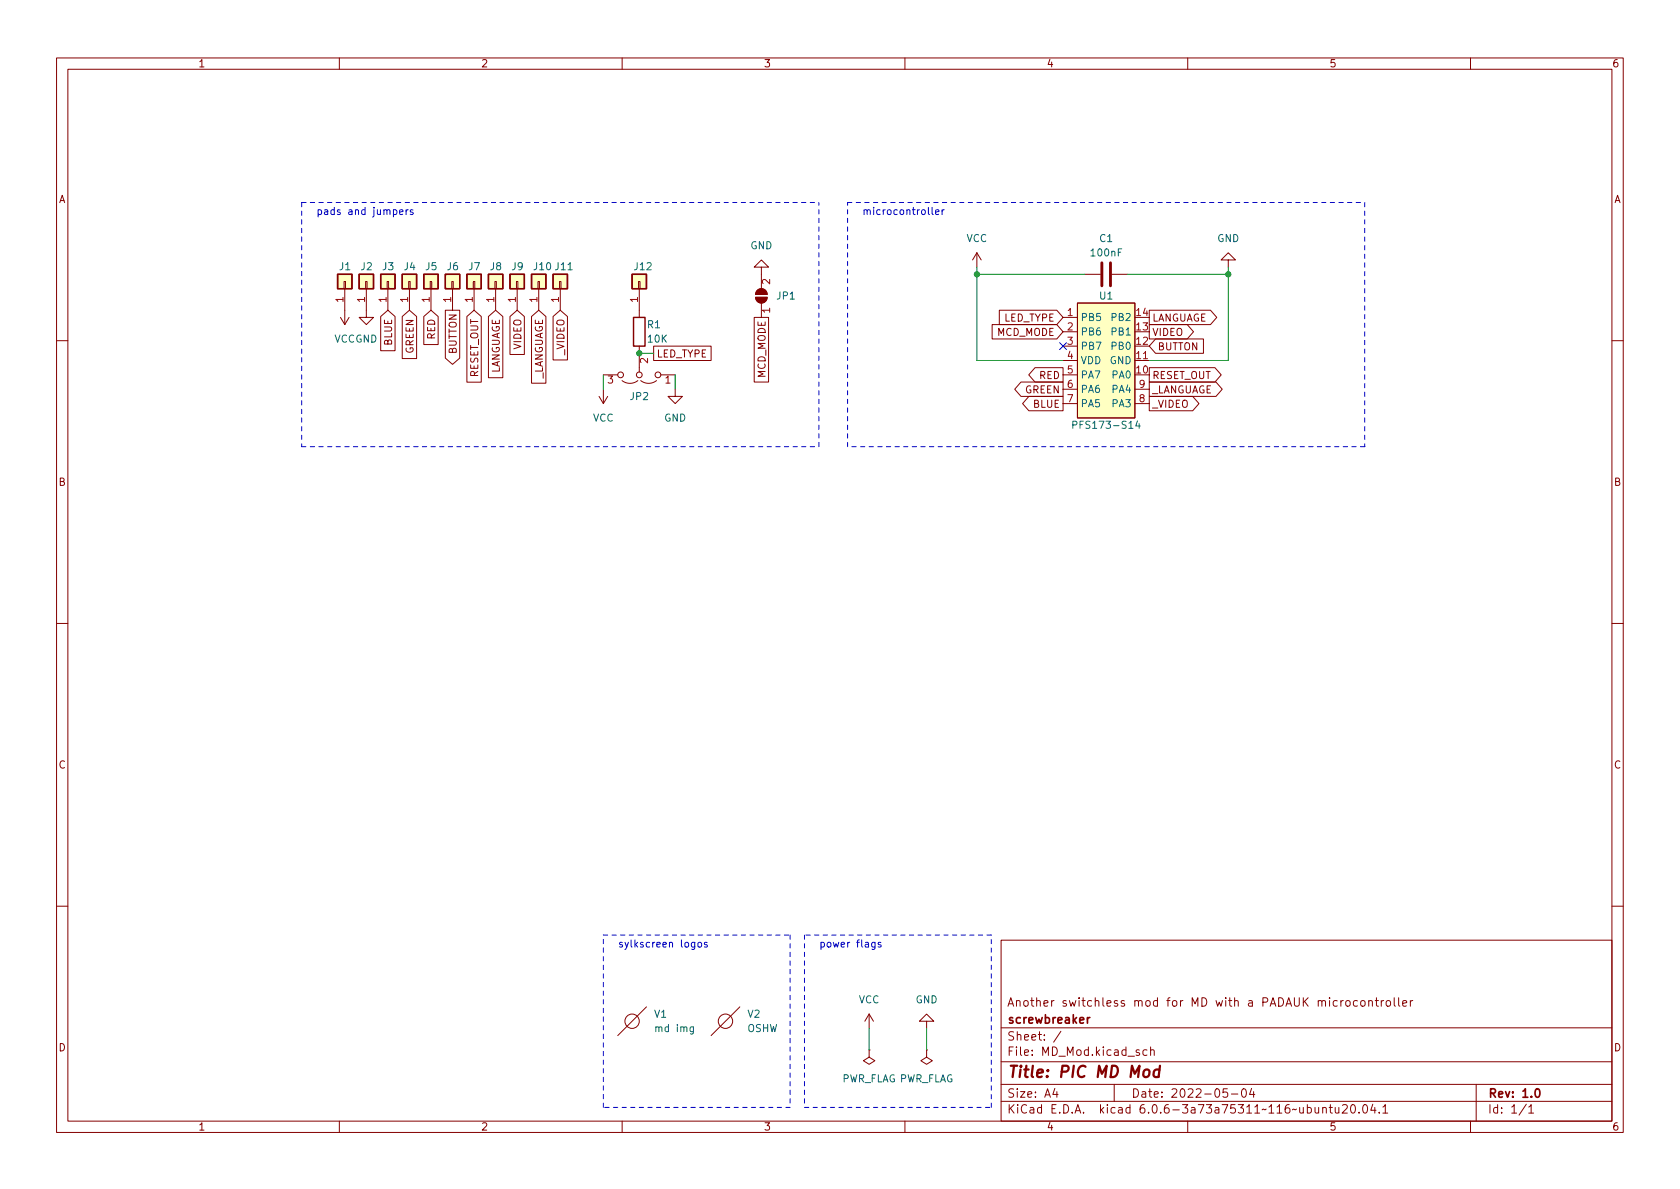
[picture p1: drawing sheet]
<svg xmlns="http://www.w3.org/2000/svg" width="297mm" height="210mm" viewBox="0 0 297 210" stroke-linecap="round" stroke-linejoin="round" font-family="sans-serif">
<g fill="none" stroke="#840000" stroke-width=".18">
<path d="M10 10.2h277v190.1h-277zM12 12.2h273v186.1h-273zM60 10.2v2M110 10.2v2M160 10.2v2M210 10.2v2M260 10.2v2M60.2 56.1l.8 1.3M60.8 49.8h.3v1.2h-.3zM61 51v6.4M61.7 56.1l-.7 1.3M64.6 49.8h.3v1.2h-.3z"/>
<path d="M64.8 51v5.1h1.2l-1.2 1.3-1.3-1.3h1.3M67.3 56l1.3-1.1 1.3 1.1v6h-2.6zM68.5 49.8h.2v1.2h-.2zM68.6 51v3.9M71.1 56l1.3-1.1 1.3 1.1v7.4h-2.6zM72.3 49.8h.2v1.2h-.2zM72.4 51v3.9M74.9 56l1.3-1.1 1.3 1.1v4.9h-2.6zM76.1 49.8h.2v1.2h-.2zM76.2 51v3.9M78.7 54.9h2.6v8.4l-1.3 1.1-1.3-1.1zM79.9 49.8h.2v1.2h-.2z"/>
<path d="M80 51v3.9M82.5 56l1.3-1.1 1.3 1.1v11.6h-2.6zM83.7 49.8h.2v1.2h-.2zM83.8 51v3.9M86.4 56l1.2-1.1 1.3 1.1v10.8h-2.5zM87.5 49.8h.3v1.2h-.3zM87.6 51v3.9M90.2 56l1.2-1.1 1.3 1.1v6.7h-2.5zM91.3 49.8h.3v1.2h-.3zM91.4 51v3.9M94 56l1.2-1.1 1.3 1.1v11.8h-2.5zM95.1 49.8h.3v1.2h-.3z"/>
<path d="M95.2 51v3.9M97.8 56l1.3-1.1 1.2 1.1v7.7h-2.5zM98.9 49.8h.3v1.2h-.3zM99.1 51v3.9M112.9 49.8h.3v1.2h-.3zM113 51v5.1M133.3 56.1h2.6v11.5h-2.6zM133.6 52.6h2a1.02 1.02 0 0 1-1 1 1.02 1.02 0 0 1-1-1zM133.9 51.3a1.02 1.02 0 0 1 1.1-.2 1.02 1.02 0 0 1 .6 1h-2zM134.6 47.2h1.3l-1.3-1.2-1.3 1.2h1.3v3.8M134.6 53.6v2.5M172.7 44.7l-.7 1.3"/>
<path d="M172.7 44.7v2.5M172.7 44.7l.8 1.3M175.4 57.4h11.4l1.2 1.3-1.2 1.2h-11.4zM176.7 54.9h10.1l1.2 1.2-1.2 1.3h-10.1zM188 56.1h2.5M188 58.7h2.5M190.5 53.6h10.2v20.3h-10.2zM191.8 48.5h2.8M196.6 48.5h2.8M203.2 57.4h6.7l1.1 1.3-1.1 1.2h-6.7zM203.2 54.9h10.8l1.1 1.2-1.1 1.3h-10.8zM204.3 59.9h8.5v2.6h-8.5l-1.1-1.3z"/>
<path d="M217.2 46h1.2l-1.2-1.3-1.3 1.3h1.3v1.2M10 60.2h2M105.9 70.1l.8 1.3M106.7 66.3h2.5M106.7 68.8v2.6M107.4 70.1l-.7 1.3M110 67.3a2.26 2.26 0 0 0 2.8 0M113 61.2v4.6M113.3 67.3a2.26 2.26 0 0 0 2.8 0M115.6 61.2h10.1v2.5h-10.1zM116.8 66.3h2.6M119.4 68.8v1.3h1.2l-1.2 1.3-1.3-1.3h1.3"/>
<path d="M180.5 67.6h7.5v2.5h-7.5l-1.1-1.3zM181.9 70.1h6.1v2.5h-6.1l-1.1-1.2zM183 65h5v2.6h-5l-1.1-1.3zM188 63.7h2.5M188 61.2h2.5M188 66.3h2.5M188 68.8h2.5M188 71.4h2.5M200.7 63.7h2.5M200.7 68.8h2.5M200.7 71.4h2.5M203.2 67.6h11.8l1.1 1.2-1.1 1.3h-11.8z"/>
<path d="M203.2 65h11.6l1.1 1.3-1.1 1.3h-11.6zM203.2 70.1h7.7l1.1 1.3-1.1 1.2h-7.7zM285 60.2h2M10 110.2h2M285 110.2h2M10 160.2h2M114.3 178l-5.1 5.1M130.8 178l-5.1 5.1M153.7 179.3l-.8 1.3M153.7 179.3v2.6M153.7 179.3l.7 1.3M177 166.3h108v32h-108z"/>
<path d="M237.5 176.9l-.3 .1-.1 .2M238 177.1l.2-.2 .4 .2 .1 .5-.1 .3h-.4l-.2-.1zM240 177l-.4-.1-.3 .3v.4l.1 .3h.6M240.7 177l.4-.1 .3 .3v.4l-.3 .3h-.4l-.1-.3v-.4zM242 177.1l.2-.2 .4 .1v.9M242 176.9v1M243.1 176.9h.6M243.4 176.4v1.3l.3 .2M244.2 176.9v1M244.6 176.9l-.2 .1-.2 .2M245.2 177l.4-.1 .3 .3v.4l-.3 .3h-.4l-.1-.3v-.4zM246.5 176.4v1.3l.2 .2"/>
<path d="M247.3 176.4v1.3l.2 .2M248 177.4l.7-.1-.1-.3-.4-.1-.2 .2 .1 .8h.5M249.4 176.9v1M249.8 176.9l-.3 .1-.1 .2M285 160.2h2M60 198.3v2M110 198.3v2M153.7 185.7v1.2l1 .7-1 .6-1-.6 1-.7M153.7 185.7h.1M160 198.3v2M163.8 185.7v1.2l1 .7-1 .6-1-.6 1-.7M163.8 185.7h.1"/>
<path d="M163.8 180.6h1.3l-1.3-1.3-1.2 1.3h1.2v1.3M177 194.8h108M177 191.8h108M177 187.8h108M177 181.8h108M186.5 192.5l-.4 1h1M186.9 193v1M187.6 182.4l-1.3 1.9M197 191.8v3M201.4 185.7l-.3-.1-.2 .2v.3l.5 .1v.4h-.5M202.8 185.7l-.4-.1-.3 .3v.4l.1 .3h.6M203.4 185.8l.2-.2 .4 .1 .1 .9"/>
<path d="M203.4 185.1v1.5M210 198.3v2M217 192.5h-.7l-.1 .7 .2-.1 .5 .1 .2 .2-.1 .5-.2 .1-.6-.1M217.7 193.5h1.2M219.7 192.6l.2-.1a.81 .81 0 0 1 .5 .7 .81 .81 0 0 1-.3 .8h-.1a.81 .81 0 0 1-.6-.6 .81 .81 0 0 1 .3-.8zM221.3 192.5l-.4 1h1M221.6 193v1M233.9 196l.2-.2 .3 .1 .1 .9M233.9 195.8v1M235 195.8h.6M235.2 195.3v1.3l.4 .2M236.1 195.8v1h.4l.2-.1"/>
<path d="M236.7 195.8v1M237.4 195.5l.5-.2 .2 .2 .1 .3-.9 1h.9M239 195.4l.1-.1a.81 .81 0 0 1 .6 .7 .81 .81 0 0 1-.3 .8h-.1a.81 .81 0 0 1-.6-.6 .81 .81 0 0 1 .3-.8zM240.3 196.7v.1M241.1 195.5l.2-.2a.81 .81 0 0 1 .6 .7 .81 .81 0 0 1-.3 .8h-.2a.81 .81 0 0 1-.3-1.3zM242.7 195.3l-.3 1h.9M243.1 195.8v1M243.9 196.7v.1M244.5 195.8l.4-.5v1.5M244.5 196.8h.9M260 198.3v2M261 191.8v6.5"/>
<path d="M269.9 195.3l-1.3 1.9M270.3 195.8l.4-.5v1.5M270.3 196.8h.9"/>
<circle cx="109.7" cy="66.3" r=".51"/>
<circle cx="113" cy="66.3" r=".51"/>
<circle cx="116.3" cy="66.3" r=".51"/>
<circle cx="111.8" cy="180.6" r="1.27"/>
<circle cx="128.3" cy="180.6" r="1.27"/>
</g>
<path d="M192.3 179.9v1M192.7 179.9l-.3 .1-.1 .2M271.6 192.6l.2-.1a.82 .82 0 0 1 .6 .7 .82 .82 0 0 1-.3 .8h-.2a.81 .81 0 0 1-.6-.6 .81 .81 0 0 1 .3-.8z" fill="none" stroke="#840000" stroke-width=".3"/>
<path d="M202.3 189.3a.52 .52 0 0 1 .5-.2 .52 .52 0 0 1 .5 .4l-.1 .6a.55 .55 0 0 1-.5 .4 .55 .55 0 0 1-.6-.4zM205 189.2a.66 .66 0 0 0-1 .3l-.1 .6 .2 .3 .2 .1 .6-.1M205.1 188.5l-.3 2" fill="none" stroke="#840000" stroke-width=".4"/>
<g fill="#ffffc2" stroke="#ffffc2" stroke-width=".18">
<path d="M190.5 53.6h10.2v20.3h-10.2z"/>
<path d="M63.5 48.5h2.5v2.5h-2.5z"/>
<path d="M94 48.5h2.5v2.5h-2.5z"/>
<path d="M67.3 48.5h2.5v2.5h-2.5z"/>
<path d="M59.7 48.5h2.5v2.5h-2.5z"/>
<path d="M111.8 48.5h2.5v2.5h-2.5z"/>
<path d="M97.8 48.5h2.5v2.5h-2.5z"/>
<path d="M74.9 48.5h2.6v2.5h-2.6z"/>
<path d="M71.1 48.5h2.6v2.5h-2.6z"/>
<path d="M78.7 48.5h2.6v2.5h-2.6z"/>
<path d="M82.5 48.5h2.6v2.5h-2.6z"/>
<path d="M90.2 48.5h2.5v2.5h-2.5z"/>
<path d="M86.4 48.5h2.5v2.5h-2.5z"/>
</g>
<path d="M189.7 75.1h.6l.1-.2-.1-.3-.6-.1v1.3M201.1 74.4l-.3 .9h.8M201.4 74.9v.9M122.6 181.6v1l-.2 .3-.3-.1M122.6 181.6h-.4l-.2 .2 .1 .6h.5" fill="none" stroke="#006464" stroke-width=".18"/>
<path d="M194.8 46.5v4M196.3 46.5v4" fill="none" stroke="#840000" stroke-width=".51"/>
<g fill="none" stroke="#840000" stroke-width=".25">
<path d="M59.7 48.5h2.5v2.5h-2.5zM63.5 48.5h2.5v2.5h-2.5zM67.3 48.5h2.5v2.5h-2.5zM71.1 48.5h2.6v2.5h-2.6zM74.9 48.5h2.6v2.5h-2.6zM78.7 48.5h2.6v2.5h-2.6zM82.5 48.5h2.6v2.5h-2.6zM86.4 48.5h2.5v2.5h-2.5zM90.2 48.5h2.5v2.5h-2.5zM94 48.5h2.5v2.5h-2.5zM97.8 48.5h2.5v2.5h-2.5zM111.8 48.5h2.5v2.5h-2.5z"/>
<path d="M112 56.1h2v5.1h-2z"/>
</g>
<g fill="#840000" stroke="#840000" stroke-width=".18">
<path d="M133.6 52.6h2a1.02 1.02 0 0 1-1 1 1.02 1.02 0 0 1-1-1z"/>
<path d="M133.9 51.3a1.02 1.02 0 0 1 1.1-.2 1.02 1.02 0 0 1 .6 1h-2z"/>
</g>
<g fill="none" stroke="#0000c2" stroke-width=".18">
<path d="M70.7 37.5l.6-.1-.1-.2-.4-.1-.1 .2v.6h.5M71.8 37.1v.8M72.2 37.1l-.4 .2M73 37.2l-.3-.1-.2 .2 .1 .2 .4 .1v.3h-.5M164.8 36.7v1.1l.2 .1M165.4 37.5l.6-.1v-.2l-.4-.1-.2 .2 .1 .6h.5M166.6 37.1v.8M166.9 37.1l-.3 .2M123.5 166.7l.3-.1 .3 .3v.3l-.3 .3-.3-.1-.1-.2zM125 166.7l-.3-.1-.2 .2 .1 .2 .4 .1v.3h-.5M154.7 166.6v1.1l-.2 .2-.3-.1M154.7 166.7l-.3-.1-.3 .3 .1 .5h.5"/>
<path d="M155.7 166.7l-.3-.1-.1 .2v.2l.4 .1v.3h-.4"/>
</g>
<g fill="none" stroke="#0000c2" stroke-width=".18" stroke-dasharray=".8 .8">
<path d="M53.3 35.8v43.2M53.3 35.8h91.5M149.9 35.8h91.4M241.3 35.8v43.2M53.3 79h91.5M144.8 79v-43.2M149.9 79v-43.2M241.3 79h-91.4M106.7 165.3h33M139.7 165.3v30.5M142.2 165.3v30.5M175.3 165.3h-33.1"/>
<path d="M106.7 195.8v-30.5M139.7 195.8h-33M142.2 195.8h33.1M175.3 195.8v-30.5"/>
</g>
<path d="M172.7 47.2v16.5h15.3M172.7 48.5h19.1M199.4 48.5h17.8M217.2 47.2v16.5h-14M106.7 66.3v2.5M113 62.5h2.6M119.4 66.3v2.5M153.7 181.9v3.8M163.8 181.9v3.8" fill="none" stroke="#009600" stroke-width=".18"/>
<path d="M187.4 60.6l1.2 1.2M188.6 60.6l-1.2 1.2" fill="none" stroke="#000084" stroke-width=".18"/>
<g fill="#009600" stroke="#009600" stroke-width=".18">
<circle cx="217.2" cy="48.5" r=".46"/>
<circle cx="172.7" cy="48.5" r=".46"/>
<circle cx="113" cy="62.5" r=".46"/>
</g>
<text font-size="2.8" fill="#840000" x="178" y="190.6">Title: PIC MD Mod</text>
<g font-size="2.1" fill="#840000">
<text x="178" y="178">Another switchless mod for MD with a PADAUK microcontroller</text>
<text x="178" y="184">Sheet: /</text>
<text x="178" y="181">screwbreaker</text>
<text x="178" y="186.7">File: MD_Mod.kicad_sch</text>
<text x="178" y="196.9">KiCad E.D.A. kicad 6.0.6-3a73a75311~116~ubuntu20.04.1</text>
<text x="178" y="194.1">Size: A4</text>
<text x="200" y="194.1">Date: 2022-05-04</text>
<text x="263" y="194.1">Rev: 1.0</text>
<text x="263" y="196.9">Id: 1/1</text>
</g>
<g font-size="1.8" fill="#840000">
<text x="35" y="11.9">1</text>
<text x="85" y="11.9">2</text>
<text x="135" y="11.9">3</text>
<text x="185" y="11.9">4</text>
<text x="235" y="11.9">5</text>
<text x="285" y="11.9">6</text>
<text x="10.3" y="35.9">A</text>
<text x="285.3" y="35.9">A</text>
<text x="176.2" y="59.4">MCD_MODE</text>
<text x="177.4" y="56.9">LED_TYPE</text>
<text x="203.7" y="59.4">VIDEO</text>
<text x="203.7" y="56.9">LANGUAGE</text>
<text x="69.3" y="61.1" transform="rotate(-90 69.3 61.1)">BLUE</text>
<text x="73.1" y="62.6" transform="rotate(-90 73.1 62.6)">GREEN</text>
<text x="76.9" y="60" transform="rotate(-90 76.9 60)">RED</text>
<text x="80.7" y="62.7" transform="rotate(-90 80.7 62.7)">BUTTON</text>
<text x="92.2" y="61.8" transform="rotate(-90 92.2 61.8)">VIDEO</text>
<text x="99.8" y="62.8" transform="rotate(-90 99.8 62.8)">_VIDEO</text>
<text x="116" y="63.2">LED_TYPE</text>
<text x="204.6" y="61.9">BUTTON</text>
<text x="84.5" y="66.9" transform="rotate(-90 84.5 66.9)">RESET_OUT</text>
<text x="88.4" y="66.4" transform="rotate(-90 88.4 66.4)">LANGUAGE</text>
<text x="96" y="67.4" transform="rotate(-90 96 67.4)">_LANGUAGE</text>
<text x="135.3" y="66.9" transform="rotate(-90 135.3 66.9)">MCD_MODE</text>
<text x="181.2" y="69.6">GREEN</text>
<text x="183.7" y="67">RED</text>
<text x="203.7" y="69.6">_LANGUAGE</text>
<text x="203.7" y="67">RESET_OUT</text>
<text x="182.7" y="72.1">BLUE</text>
<text x="203.7" y="72.1">_VIDEO</text>
<text x="10.3" y="85.9">B</text>
<text x="285.3" y="85.9">B</text>
<text x="10.3" y="135.9">C</text>
<text x="285.3" y="135.9">C</text>
<text x="10.3" y="185.9">D</text>
<text x="285.3" y="185.9">D</text>
<text x="35" y="199.9">1</text>
<text x="85" y="199.9">2</text>
<text x="135" y="199.9">3</text>
<text x="185" y="199.9">4</text>
<text x="235" y="199.9">5</text>
<text x="285" y="199.9">6</text>
</g>
<g font-size="1.8" fill="#0000c2">
<text x="55.9" y="38">pads and jumpers</text>
<text x="152.4" y="38">microcontroller</text>
<text x="109.2" y="167.5">sylkscreen logos</text>
<text x="144.8" y="167.5">power flags</text>
</g>
<g font-size="1.8" fill="#006464">
<text x="60" y="47.8">J1</text>
<text x="63.8" y="47.8">J2</text>
<text x="67.6" y="47.8">J3</text>
<text x="71.5" y="47.8">J4</text>
<text x="75.3" y="47.8">J5</text>
<text x="79.1" y="47.8">J6</text>
<text x="82.9" y="47.8">J7</text>
<text x="86.7" y="47.8">J8</text>
<text x="90.5" y="47.8">J9</text>
<text x="94.4" y="47.8">J10 J11</text>
<text x="112.2" y="47.8">J12</text>
<text x="132.7" y="44.1">GND</text>
<text x="170.9" y="42.8">VCC</text>
<text x="193" y="45.3">100nF</text>
<text x="194.4" y="42.8">C1</text>
<text x="215.2" y="42.8">GND</text>
<text x="137.4" y="53">JP1</text>
<text x="194.4" y="53">U1</text>
<text x="114.5" y="58">R1</text>
<text x="191" y="56.8">PB5</text>
<text x="191" y="59.3">PB6</text>
<text x="196.7" y="59.3">PB1</text>
<text x="196.7" y="56.8">PB2</text>
<text x="59.1" y="60.6">VCCGND</text>
<text x="114.6" y="60.6">10K</text>
<text x="191" y="61.8">PB7</text>
<text x="191" y="64.4">VDD</text>
<text x="196.2" y="64.4">GND</text>
<text x="196.7" y="61.8">PB0</text>
<text x="111.5" y="70.7">JP2</text>
<text x="191" y="66.9">PA7</text>
<text x="191" y="69.5">PA6</text>
<text x="196.7" y="66.9">PA0</text>
<text x="196.7" y="69.5">PA4</text>
<text x="104.8" y="74.5">VCC</text>
<text x="117.4" y="74.5">GND</text>
<text x="190.5" y="75.8">PFS173-S14</text>
<text x="191" y="72">PA5</text>
<text x="196.7" y="72">PA3</text>
<text x="115.7" y="180">V1</text>
<text x="132.2" y="180">V2</text>
<text x="151.8" y="177.4">VCC</text>
<text x="161.9" y="177.4">GND</text>
<text x="116.1" y="182.5">md img</text>
<text x="132.1" y="182.5">OSHW</text>
<text x="148.7" y="191.4">PWR_FLAG PWR_FLAG</text>
</g>
<g font-size="1.8" fill="#a90000">
<text x="60.7" y="53.4" transform="rotate(-90 60.7 53.4)">1</text>
<text x="64.5" y="53.4" transform="rotate(-90 64.5 53.4)">1</text>
<text x="68.3" y="53.4" transform="rotate(-90 68.3 53.4)">1</text>
<text x="72.1" y="53.4" transform="rotate(-90 72.1 53.4)">1</text>
<text x="75.9" y="53.4" transform="rotate(-90 75.9 53.4)">1</text>
<text x="79.8" y="53.4" transform="rotate(-90 79.8 53.4)">1</text>
<text x="83.6" y="53.4" transform="rotate(-90 83.6 53.4)">1</text>
<text x="87.4" y="53.4" transform="rotate(-90 87.4 53.4)">1</text>
<text x="91.2" y="53.4" transform="rotate(-90 91.2 53.4)">1</text>
<text x="95" y="53.4" transform="rotate(-90 95 53.4)">1</text>
<text x="98.8" y="53.4" transform="rotate(-90 98.8 53.4)">1</text>
<text x="112.8" y="53.4" transform="rotate(-90 112.8 53.4)">1</text>
<text x="136.1" y="50.3" transform="rotate(-90 136.1 50.3)">2</text>
<text x="136.1" y="55.4" transform="rotate(-90 136.1 55.4)">1</text>
<text x="188.7" y="55.9">1</text>
<text x="188.7" y="58.4">2</text>
<text x="200.9" y="58.4">13</text>
<text x="200.9" y="55.9">14</text>
<text x="114.6" y="64.2" transform="rotate(-90 114.6 64.2)">2</text>
<text x="188.7" y="61">3</text>
<text x="188.7" y="63.5">4</text>
<text x="200.9" y="63.5">11</text>
<text x="200.9" y="61">12</text>
<text x="107.5" y="67.8">3</text>
<text x="117.6" y="67.8">1</text>
<text x="188.7" y="66">5</text>
<text x="188.7" y="68.6">6</text>
<text x="188.7" y="71.1">7</text>
<text x="200.9" y="66">10</text>
<text x="201.4" y="71.1">8</text>
<text x="201.4" y="68.6">9</text>
</g>
</svg>
